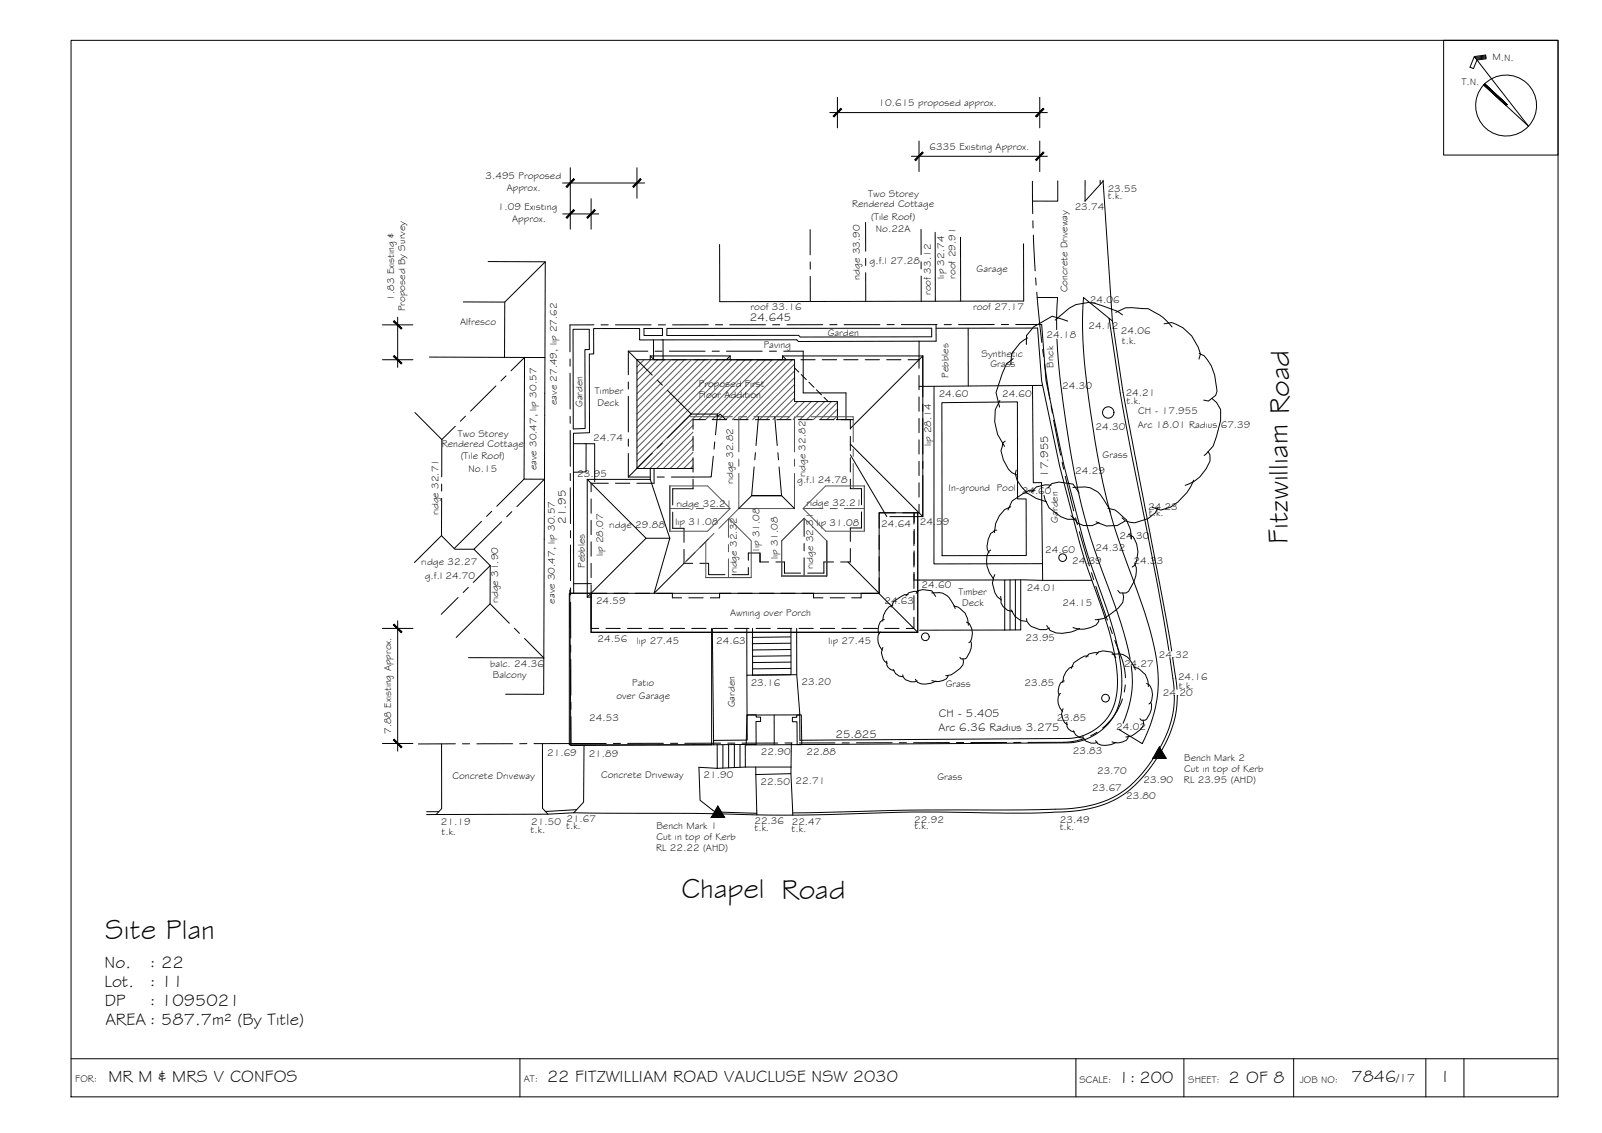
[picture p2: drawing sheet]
<svg xmlns="http://www.w3.org/2000/svg" width="420mm" height="297mm" viewBox="0 0 420 297" stroke-linecap="round" stroke-linejoin="round" font-family="sans-serif">
<!-- layer: BORDER -->
<g fill="none" stroke="#000" stroke-width=".26">
<path d="M18.6 10.6h390v277h-390zM378.6 10.6h30v30.1h-30zM386.7 14.8l2.9-.4 .2 1-2.4 .3-1 2.3-.9-.4 1.2-2.8 14.2 18.3-11.7-10.8M389.7 14.7l-2.9 .4M389.7 14.9l-2.7 .4M389.7 15.2l-2.5 .3M389.4 22l5.9 5.4M18.6 277.6h390M136.4 277.6v10M282.2 277.6v10M310.5 277.6v10M339.3 277.6v10"/>
<path d="M374 277.6v10M383.9 277.6v10"/>
<circle cx="395" cy="27.7" r="8"/>
</g>
<!-- layer: EXISTING -->
<g fill="none" stroke="#000" stroke-width=".26">
<path d="M277.4 47.4v5.3h-6.6M284.6 47.3v5.4l4.7-5.2M288.5 47.3l.1 1M289.3 47.2v.3M289.3 47.5l2.4 36.7 2.8 18.7 10.3 53.4 2.5 14.4M128 68.6h15l-.1 25.1M245.3 60.9v18.1M251.9 62.2l.1 16.8M268.4 63.9l.1 15-79.7 .2-.1-15M272 78h5.4l-.3 8.4M112.6 93.6l30.3 .1-.3 78.8M137.6 93.7l-.2 31.9h5.4"/>
<path d="M150.3 86.3h4.2l.1 5.3-1.2 .1 .1 20.6-3.1 .2zM168.9 86.1h4.8v1.9h-4.8zM171.4 89.1v5.2M171.5 94.3h2.9M173.9 89.1v5.2M174.9 86.1h69.5v2.2l-34.5 .1-.4-.5-34.6 .1zM176.3 94.3h3.7M181.9 94.3h3.8M187.5 94.3h3.8M191.5 93.3v1M193.2 94.3h3.7M198.8 94.3h3.7"/>
<path d="M204.4 94.3h3.8M210 94.3h3.8M215.7 94.3h3.7M221.3 94.3h3.7M226.9 94.3h3.8M232.5 94.3h3.8M238.2 94.3h2.8M241 94.3v2.3M241 98.4v3.8M241.1 89.4l-.1 4.9M245.5 85.1v4.3l-36.1 .1-.4-.4h-41.2v-3h-12.1v6.7h-1.1v20.6l-4.2 .2 .1 41.9M245.5 86.1l26.6-.1 1.1 13.8a386.2 386.2 0 0 0 11.6 47.8 189.1 189.1 0 0 1 7.1 21.7 29.7 29.7 0 0 1 .4 15.2 13.4 13.4 0 0 1-12.2 9.1l-70.3 .5-.1-6.6"/>
<path d="M253.9 86v15.2M272.7 85.1h.5l1.1 14.6a417.6 417.6 0 0 0 11 45.7l.6 1.8a210.3 210.3 0 0 1 6.6 19.9 35.4 35.4 0 0 1 1.2 16.8 14.4 14.4 0 0 1-13.6 10.8l-71 .5-.1-6h-1.2v-1.1h1.2v-.6h.7l-.7-10.6-.1-12.1M277.2 88.9a262.3 262.3 0 0 0 7.9 49.1l3.5 10.5a156.8 156.8 0 0 1 7.6 23.1l.2 1.2M290.9 83.5a705.6 705.6 0 0 0 9.4 53.3l3.3 16.8 3 17M291.7 84.2l-7.5-6.2a117 117 0 0 0 1.3 26.2 223.9 223.9 0 0 0 6 31.3 357.8 357.8 0 0 0 8 23.1 59.4 59.4 0 0 1 4.3 21 36.2 36.2 0 0 1-4.2 15.4l-6.1-3.7 .1-.1M150.4 116.3h5.6v10M153.7 116.3v7.4l-3.3 .1M181.8 114.4v3.7M185 110h-3.2v2.5M186.8 110h3.8M192.5 110h3.7M198.1 110h3.7"/>
<path d="M203.7 110h3.8M209.3 110h3.8M215 110h3.7M219.4 110h4.4M223 110v2.5M223 114.4v3.7M241 104.1v3.7M241 109.7v3.7M241 115.3v3.8M245 101.3l-.1 46.5h28.5M247 105.6l19.8-.2 .1 25.4h2.2l.1 14.8-22.1 .1zM270.8 101.1l-29.7 .2"/>
<path d="M270.8 101.1l.2 25.4h2.2l.3 25.7M273.5 101l-2.7 .1M155 130.8v3.7M155 136.4v3.8M159.5 126.7h-4.5v2.2M161.4 126.7h3.8M171.5 122.8v3.9h-4.5M176.4 134.3v4.2h3v3.7M181.8 125.6v2.5h-5.4v4.3M181.8 120v3.8M223 125.6v2.5h2.9v4.2M223 120v3.8"/>
<path d="M225.9 134.2v4.2h-2.9v3.5M234.9 134.4h-4.3v4M239.7 134.4v3M239.7 139.3v3.7M239.8 138.8v3.7M239.8 134.5v2.4M241 132.2v2.2h-4.3M241 120.9v3.8M241 126.6v3.7M149.4 154.7l.3 40.7 37.5-.1-.4-30.5M149.7 155.5h9.4M155 155.5h-5.7v39.8h37.3v-30.5"/>
<path d="M155 153.3v11.5h2M155 142v3.8M155 147.7v3.7M155.1 153h-4.6M161 155.5h3.7M166.6 155.5h3.8M172.2 155.5h4.1v1.2h2.5M179.4 144v3.7h2.3M180.7 156.7h3.7M182.3 144.8l-2.3 2.3M183.6 147.7h2.3v3h4.2M185.9 141.2l-2.3 2.3"/>
<path d="M191.7 155.5h-3v1.2h-2.4M193.6 155.5h3.7M196.3 146.9v-1.9h3v2.3h2.3M196.3 148.8v1.9h-4.3M199.2 155.5h3.7M203.5 147.3h2.2v3h4.3M204.8 155.5h3.7M210.4 155.5h3v1.2h2.4M217.7 156.7h3.8M218.6 147.3h-2.5v3h-4.3M223 143.8v3.5h-2.5M230.6 151.5v4h-4.8v1.2h-2.4"/>
<path d="M230.6 140.3v3.8M230.6 145.9v3.8M239.7 156.2v3.7M239.7 150v4.3M239.7 144.4v4.3M263.5 152.1h-23.8M264.9 152v13.2M266.3 152v13.2M267.7 152v13.1l-4.2 .1M273.5 152.2l-10-.1v13.1M286.4 152.1l-12.9 .1M122.9 172.4l19.7 .1v9.5h-10"/>
<path d="M158.9 164.8h3.8M164.6 164.8h3.7M170.2 164.8h3.7M175.8 164.8h3.7M181.4 164.8h3.8M187.1 164.8h3.7M192.7 164.8h3.7M195.9 164.8v12.2M197.4 164.8v12.2l10.1-.1-.1-12.1M198.3 164.8h3.7M203.9 164.8h3.8M207.3 167l-10 .1"/>
<path d="M207.4 168.6l-10.1 .2M207.4 170.3l-10.1 .1M207.4 171.9l-10.1 .2M207.4 173.6l-10.1 .1M207.4 175.2l-10 .2M209 176.9l-13.1 .1 .1 17-8.8 .1M209.6 164.8h3.7M215.2 164.8h3.7M220.8 164.8h3.7M226.4 164.8h3.8M232.1 164.8h3.7M239.7 161.8v3h-2"/>
<path d="M263.5 165.2h-22.3M296.7 174.6a27.1 27.1 0 0 1-2.1 15M306.8 172.5l1.1 8.2M307.5 172.4l.9 5.4M308.4 177.8l.3 2.9M115.8 195v17l-1.4 1.5M142.3 195v16.9l1.4 1.6M153.2 195.4l-.1 14.9-2.6 2.8M188.1 195.3v6.1l-4.8-.2 .3 8.6 3.3 2.6M189.6 195.2v6.2M191.1 195.2v6.1M192.6 195.2v6"/>
<path d="M194.1 195.2v6M195.5 195.2v5.9M195.9 187.5l14.2-.1 .2 7.8-14.6 .1zM195.9 187.4h2.4v.6h1.2v1.1l-1.2 .1v5.9l-11.1 .2M203 187.4l.1 7.9M207.5 194.8l-.1 8 .5 10.9M308 182.3a27.6 27.6 0 0 1-5.7 16.8 25.7 25.7 0 0 1-12.1 10.8 35.5 35.5 0 0 1-13.5 2.2l-8.6 .2a1383.1 1383.1 0 0 0-60.2 .8M308.8 182.3a27.6 27.6 0 0 1-5 15.9 29.2 29.2 0 0 1-11.9 11.7 35.7 35.7 0 0 1-15.9 3.1l-5.8 .2-8.7-.1a545.2 545.2 0 0 0-43.9 .4 557.7 557.7 0 0 1-35.5-.3l-31.6-.1M111.9 212.8h3.2M114.4 213.5l-2.5 .1M150.5 213.1l-6.8 .4h-29.3M151.2 212.3l-8.2 .4"/>
<path d="M187.6 212.9l10.9 .3M195.5 201.1l-7.4 .3M195.5 201.1h12.1M198.2 201.1v2M198.2 203.1l.3 10.5M207.4 202.8l-9.2 .3"/>
</g>
<!-- layer: BOUNDARY -->
<g fill="none" stroke="#000" stroke-width=".26">
<path d="M270.8 47.5l.1 8.5M270.9 57.9v1.9M271 61.6l.5 9.4M271.6 72.9l.1 1.8M271.9 76.6l.8 8.5M149.5 97.9v9.3M149.5 94.1v1.9M155.8 85.2h-6.3v7.1M157.6 85.2h1.9M161.4 85.2h9.4M172.6 85.2h1.9M185.8 85.1l-9.4 .1"/>
<path d="M187.6 85.1h1.9M191.4 85.1h9.4M202.6 85.1h1.9M215.8 85.1h-9.4M217.6 85.1h1.9M221.4 85.1h9.4M232.6 85.1h1.9M236.4 85.1h9.4M247.6 85.1h1.9M260.8 85.1h-9.4M262.6 85.1h1.9M266.4 85.1h6.3"/>
<path d="M272.7 85.1l.5 4.7M273.5 91.6l.2 1.9M273.9 95.3l1.5 9.3M149.5 109.1v1.9M149.5 112.9l.1 9.4M275.7 106.5l.3 1.8M276.3 110.1l1.9 9.2M149.6 127.9v9.4M149.6 124.1v1.9M149.6 139.1v1.9M278.6 121.2l.4 1.8M279.4 124.8l2.2 9.1"/>
<path d="M282.1 135.8l.5 1.8M283.1 139.4l2.6 9M149.6 142.9v9.3M149.6 154.1l.1 1.9M149.7 157.9v9.4M286.3 150.1l.5 1.8M287.4 153.7l3 8.9M149.7 169.1v1.9M149.7 172.9v9.4M291.1 164.4l.6 1.7M292.4 167.9l1.6 4.4a16.4 16.4 0 0 1 1.2 5.4M295.1 179.6l-.2 1.8"/>
<path d="M119.4 195h-9.7M121.3 195h1.9M134.4 195h-9.3M138.2 195h-1.9M149.7 187.9v7M149.7 184.1v1.9M159 194.9l-19 .1M162.7 194.9h-1.8M174 194.9h-9.4M175.9 194.9h1.8M189 194.8l-9.4 .1M190.9 194.8h1.8"/>
<path d="M204 194.8h-9.4M205.9 194.8h1.8M219 194.8h-9.4M220.9 194.8h1.8M234 194.7h-9.4M235.9 194.7h1.8M249 194.7h-9.4M250.9 194.7h1.8M264 194.7h-9.4M267.7 194.6l-1.8 .1M284.3 193.6a16.4 16.4 0 0 1-5.4 1h-9.3M287.7 192l-1.7 .9"/>
<path d="M294.4 183.2a16.4 16.4 0 0 1-5.2 7.7"/>
</g>
<!-- layer: ROOFPLAN EXIST. -->
<g fill="none" stroke="#000" stroke-width=".26">
<path d="M227 58.3v7.6M121.5 79.2h10.9M143 68.6l-10.6 10.6-.1 14.5M212.5 60.2v6.6M212.5 72.4v6.7M212.5 68.7v1.9M227 71.5l.1 7.5M227 67.7v1.9M241.6 60.1v6.7M241.6 68.6v1.9M241.6 72.4v6.6M132.7 98.5l-1.3 1.4"/>
<path d="M137.6 93.7l-3.6 3.5M170.5 93.3h21l-1 1M170.5 93.3v1M170.5 93.3l1 1M205.2 93.3h36.8M205.2 93.3v1h-13.7M205.2 93.3l1.1 1M208.4 96.5l1.1 1.1M210.1 98.2l1.4 1.3M242 93.3v42.1l-19-19M242 93.3l-19 19M108.8 108.2l7.1 7v9.8"/>
<path d="M119.4 111.8l-3.5 3.4M122.1 109.1l-1.4 1.3M130.1 101.2l-6.7 6.6M212.1 100.2l1.4 1.3M214.1 102.2l1.3 1.3M216.1 104.2l1.1 1.1M223 119.2l9.6 16.2M115.8 130.7v9.7M115.8 126.9v1.9M126.3 136.7l-7.2 7.1M129 134l-1.4 1.4M131.6 136.8l-7.3 7.2 4.3 4.3"/>
<path d="M134.2 134.1l-1.3 1.4M137.4 125.6l-7.1 7.1M142.8 125.6l-7.2 7.2M154 125.7l15.4 15.4-15.4 15.4M154 125.7h16.5M154 125.7v30.8M170.5 122.8v2.9M170.5 125.7l5.2 15.4M175.7 127.4v11.9M242 124.7v10.7h-8.6M115.8 140.4l3.5 3.6h5M115.8 140.4l-7.1 7.1"/>
<path d="M120.1 156.6l-4.4 4.5M122.8 154l-1.3 1.3M128.5 158.3l-8.9 8.8M128.6 148.3l-.1 10 5.1 5.1M128.6 148.3l-4.5 4.4M154 156.5h1M155 155.5h75.6v-21.1h10.1v31.4h-85.7zM169.4 141.1h6.3M175.7 141.1l-4.2 14.4 7.9-7.8M185.1 151.4h11.9M216.8 141.8v9.2h-11.8v-3.7M222.4 147.3l8.2 8.2"/>
<path d="M230.5 155.5l10.2 10.3M134.9 164.7l1.3 1.3M137.6 167.4l5 5.1"/>
</g>
<!-- layer: TEXT -->
<path d="M186.9 212.4l1.4 1v-.6" fill="none" stroke="#000" stroke-width=".26"/>
<!-- layer: VEGSPREAD -->
<g fill="none" stroke="#000" stroke-width=".26">
<path d="M265.7 94l-1.7 1.4-1.1 2.5-1.7 5 1 3.8M269.5 88.6l-2 1.4-2.2 2.7-.2 2.9M280 84.2l-4.1-1.3-4.8 2.8-1.9 2.3v2.3M292.6 81.9l2.6-1.2 6 .2a15.8 15.8 0 0 1 5.7 4.2l.5 .6M294.4 82.6l-1.4-1-3.7-1.4a8.9 8.9 0 0 0-8.9 .6l-3.7 3.1M305.3 84.9l2-.3a10.8 10.8 0 0 1 7.5 8.2l-.3 1.3M314.5 92.7l1.3 .6a12.8 12.8 0 0 1 3.4 9.2l-.4 1.1-1.9 1.5-1.2-.2M262.2 105l-1.2 2.4-.1 3.2 .7 3.3 1.9 3.1M263.6 115.6l-.6 .6-.5 2 .7 2.4 1.3 2.4 .9 .9 1.3 .6M316.9 118.4l.4 .8 .1 1.7a9.9 9.9 0 0 1-6.6 6.3M317.8 104.5l1.3 1 1 1.9v2.9l-1.9 6.6-2.4 2.5M261.4 139h-.5l-1.1 .9-.6 1.5-.3 1.8 .1 .9 .4 .8"/>
<path d="M265.1 132.9l-1.6 .7-1.4 1.6-1 2.1-.3 2.4M266.5 123.2l-.2 1.1a10 10 0 0 0 8.2 7.3M271.5 128.5h-1.5l-4.6 2.8-1 2.4M273.8 129.9l.3 1.2 1 2 3.1 2.4 1.8 .6h2M274.8 128l1-1.2 1.9-.4 3.7 .5 1.6 2.4M275.7 127.2l-1.6-.1-2.3 .6-1.3 1.4M280.9 135.2l1.7 1.9 1.5 .7h2.3l1.9-.8M281.4 127.8l3.2-.1a5.8 5.8 0 0 1 4.9 3.3l1.4 2.3 .3 1M290.6 133.3l1.8 .4 .9 .6 2.1 2 .5 1a7.7 7.7 0 0 1 .8 4M295 136.6l-2 1.2-2.8 .1-2.7-1.1M303.7 133.1l-.7 1.4-1.9 1.5-3.5 1.1-2.5-.6-.8-.7M313.1 125.9a13.9 13.9 0 0 1-6.2 7.1l-2.5 .7-2.2-.7"/>
<path d="M234.2 158.6a4.3 4.3 0 0 0-2.7 4.2M238.2 155.9h-1l-2.8 1.8-.7 1.4M240.3 155.6l.6-.8 1.2-.2 2.3 .3 1 1.5M240.8 155.1a3.2 3.2 0 0 0-3.2 1.1M244.4 155.4a4.2 4.2 0 0 1 5 2.1l1.1 2M250.1 158.9a5 5 0 0 1 3.9 5M259.8 144.2l-.5 .4a6.6 6.6 0 0 0 1.3 7.2M260.9 150.6a5 5 0 0 0 1.7 6.7M262.4 156.4l.1 .6a3.1 3.1 0 0 0 3.1 3.3M265.2 159.9a4.1 4.1 0 0 0 4 3M294.5 155.5l.2 1-.2 1.4-1.2 1.5-3.8 2.8-2.3 .3M296 140.1l1.1 .6a7.3 7.3 0 0 1 .6 7.4l-.8 .6"/>
<path d="M297.6 147.9a5.1 5.1 0 0 1-.2 4.6l-1.4 2.5-.7 .5h-1.6l-.5-.7M230.9 165.7a2.93 2.93 0 0 0-.2 3.8l.7 1M231.6 169.7a3.1 3.1 0 0 0 1.1 4.2M231.9 162.4a2.27 2.27 0 0 0-1.6 2.7l.3 1.1M232.5 173.3a2.05 2.05 0 0 0 2 2.5M234.3 175.5a2.58 2.58 0 0 0 2.5 1.9M236.8 176.9v.5a2.74 2.74 0 0 0 3.7 1.1M240.1 178.1a2.09 2.09 0 0 0 2.5 1.3l1.5-.3 1.4-.5M248.7 177.1l-.1 .4a3.6 3.6 0 0 1-4.2 .9M252.5 172.8l.2 .6-.2 .9-.7 .9-2.3 1.7-1.5 .2M253.5 163.1a3.3 3.3 0 0 1 1.3 4.3l-.2 .8-.5 .3M254.5 168a4.2 4.2 0 0 1-1.4 4.7l-1 .1-.4-.5"/>
<path d="M269.2 162.2l.1 .7a4.4 4.4 0 0 0 6 1.7M274.5 164l.9 1.3a7.9 7.9 0 0 0 7.8-.6M279.2 178.5a1.82 1.82 0 0 0-1.5 1.5l-.2 1.2 .4 1M281.4 174.7a4.3 4.3 0 0 0-2.6 4.2M285.4 172h-.9l-2.9 1.8-.6 1.4M287.5 171.7l.6-.8 1.2-.3 2.3 .4 1 1.5M288 171.2a3.2 3.2 0 0 0-3.2 1.1M288.2 162.4l-.1 .6-.6 .9a6.6 6.6 0 0 1-6.1 .6M291.6 171.5a4.2 4.2 0 0 1 5.1 2l1.1 2.1M297.4 174.9a4.9 4.9 0 0 1 3.8 5.1M300.7 179.2a2.87 2.87 0 0 1 1.6 2.9l-.5 2.1-.5 .4M278.1 181.8a2.9 2.9 0 0 0-.2 3.7l.7 1"/>
<path d="M278.8 185.8a3.1 3.1 0 0 0 1.1 4.2M279.8 189.4a2.08 2.08 0 0 0 1.9 2.5M281.5 191.6a2.58 2.58 0 0 0 2.5 1.9M284 193l.1 .5a2.74 2.74 0 0 0 3.7 1.1M287.3 194.2a2.07 2.07 0 0 0 2.6 1.2l1.4-.2 1.4-.6M295.9 193.1l-.1 .4a3.7 3.7 0 0 1-4.2 1M299.8 188.8v1.6a6.7 6.7 0 0 1-4.3 2.8h-.2M301.7 184.1a4.2 4.2 0 0 1-1.4 4.7h-1l-.3-.4"/>
<circle cx="290.7" cy="108.1" r="1.49"/>
<circle cx="278.7" cy="146.2" r="1.01"/>
<circle cx="242.7" cy="166.9" r="1.01"/>
<circle cx="289.9" cy="183" r="1.01"/>
</g>
<!-- layer: TEXT -->
<g fill="#000" stroke="#000" stroke-width=".26">
<path d="M304.1 195.8l1.7 3h-3.4zM302.4 198.8h3.4z"/>
<path d="M188.3 211.3l1.7 3h-3.4zM186.6 214.3h3.4z"/>
</g>
<!-- layer: HATCH -->
<g fill="none" stroke="#545454" stroke-width=".26">
<path d="M167.1 94.3v.1M168.9 94.3l-1.8 1.9M170.7 94.3l-3.6 3.7M172.5 94.3l-5.4 5.4M174.2 94.3l-7.1 7.2M176 94.3l-8.9 8.9M177.7 94.3l-10.6 10.7M179.5 94.3l-12.4 12.5M181.3 94.3l-14.2 14.3M183.1 94.3l-16 16M184.8 94.3l-17.7 17.8M186.6 94.3l-19.5 19.5"/>
<path d="M188.3 94.3l-21.2 21.3M190.1 94.3l-23 23.1M191.9 94.3l-24.8 24.9M193.7 94.3l-26.6 26.6M195.4 94.3l-28.3 28.4M197.2 94.3l-28.5 28.5M199 94.3l-15.7 15.7M200.7 94.3l-15.7 15.7M202.5 94.3l-15.7 15.7M204.3 94.3l-15.7 15.7M206 94.3l-15.7 15.7M207.8 94.3l-15.7 15.7"/>
<path d="M208.4 95.5l-14.5 14.5M208.4 97.3l-12.8 12.7M208.4 99l-11 11M181.8 111.5l-11.3 11.3M181.8 113.3l-9.6 9.5M181.8 115l-7.8 7.8M181.8 116.8l-6 6M181.8 118.6l-4.3 4.2M208.4 100.8l-9.2 9.2M208.4 102.6l-7.5 7.4M208.4 104.3l-5.7 5.7M209.2 105.3l-4.7 4.7"/>
<path d="M211 105.3l-4.8 4.7M212.8 105.3l-4.8 4.7M214.5 105.3l-4.7 4.7M216.3 105.3l-4.8 4.7M218.1 105.3l-4.8 4.7M219.6 105.5l-4.5 4.5M219.6 107.2l-2.7 2.8M219.6 109l-1 1M181.8 120.3l-2.5 2.5M181.8 122.1l-.7 .7"/>
</g>
<!-- layer: NEWWORK -->
<path d="M219.6 110v-4.7h-11.2v-11h-41.3v28.5h14.7" fill="none" stroke="#000" stroke-width=".26"/>
<!-- layer: ROOFPLAN NEW -->
<g fill="none" stroke="#000" stroke-width=".26">
<path d="M164.8 92.1v6.1M164.8 92.1h5.1M164.8 92.1l6.3 6.2M171.8 92.1h1.9M172.4 99.6l1.3 1.4M175.5 92.1h9.4M186.8 92.1h1.9M190.5 92.1h9.4M201.8 92.1h1.9M205.5 92.1h5.2v10.9h11.2v7M164.8 100.1v1.9M164.8 103.9v9.4"/>
<path d="M164.8 115.1v1.9M164.8 118.9v6.2M171.1 118.8l-6.3 6.3M173.7 116.2l-1.3 1.3M175 102.3l6.3 6.3M187.1 119.6l-.6 5.4-10.4 .1M187.5 115.9l-.2 1.8M187.6 114l.6-5.4h-6.9l-6.3 6.2M188.2 109.3l.7-.7 1.4 1.4M198.1 118.7l-.1 1.9M198.9 109.3l-.6 7.5M203.2 109.3l.6 7.5"/>
<path d="M204 118.7l.2 1.9M164.8 125.1h5.7M172.3 125.1h1.9M197.8 122.4l-.7 7.6h7.9M204.3 122.4l.7 7.6M205 130h-7.9l-3.3 3.3M205 130l3.4 3.3"/>
</g>
<!-- layer: ROOFPLAN EXIST. -->
<g fill="none" stroke="#545454" stroke-width=".26">
<path d="M181 109.3h11.1M193.8 109.3v9.2M194 109.3h1.8M197.7 109.3h9.4M208.4 109.3v9.2M209 109.3h1.8M212.7 109.3h11.1v6.6M223.8 117.8v1.8M175.7 127.4h9.9l5.9 5.9-5.9 6h-9.9zM175.7 133.3h5.1M182.7 133.3h1.8M186.4 133.3h5.1"/>
<path d="M187.2 139.8l-1.3 1.4M191.1 136v4.9M191.2 135.9l5.8 5.9v9.6h-11.9v-9.4M193.8 124.1v9.2h14.6v-9.2M193.8 133.3l-5.2 5.2M193.8 120.4v1.8M208.4 120.4v1.8M210.6 133.3l5.9-5.9h10.2v11.9h-10.2zM210.6 133.3h5.2M210.9 135.9v4.7v-4.7l-5.9 5.9M210.9 135.9l5.9 5.9v9.2h-11.8v-9.2M210.9 135.9l-5.9 5.9"/>
<path d="M217.7 133.3h1.9M221.5 133.3h5.2M223.8 121.5v6.6M226.7 127.4v11.9M184.6 142.5l-5.2 5.2M191.1 142.8v1.9M191.1 146.5v4.9M210.9 142.5v1.9M210.9 146.3v4.7"/>
</g>
<!-- layer: BORDER -->
<g fill="#000" stroke="#000" stroke-width=".26">
<path d="M389.2 22.3l5.9 5.4zM389.4 22l5.7 5.7-5.9-5.4z"/>
<path d="M389.4 22l5.7 5.7 .2-.3zM389.4 22l5.9 5.4z"/>
</g>
<!-- layer: DIMENSION -->
<g fill="none" stroke="#000" stroke-width=".26">
<path d="M217.6 29.5h57.1M219.6 25.5v8M241 37v8M272.7 25.5v8M272.7 37v8M147.6 48h21.4M147.6 56.1h9.4M149.6 44v8M149.6 52.1v8M155 52.1v8M167.1 44v8M239 41h35.7"/>
<path d="M100.3 94.3h8M100.3 85.2h8M104.3 83.2v13.1M100.3 164.8h8M104.3 162.8v34.1M100.3 194.9h8"/>
</g>
<!-- layer: 0 -->
<g fill="#000" stroke="#000" stroke-width=".26">
<path d="M220.5 28.4l-1.8 2.2 2-2zM218.5 30.4l2-2-1.8 2.2z"/>
<path d="M273.6 28.4l-2 2 .2 .2zM273.6 28.4l.2 .2-2 2z"/>
<path d="M150.5 55l-1.8 2.2 2-2zM150.5 55l-1.8 2.2-.2-.2z"/>
<path d="M150.5 46.9l-1.8 2.2 2-2zM150.5 46.9l-1.8 2.2-.2-.2z"/>
<path d="M153.9 57l.2 .2 1.8-2.2zM155.9 55l.2 .2-2 2z"/>
<path d="M166 48.9l.2 .2 1.7-2.2zM167.9 46.9l.3 .2-2 2z"/>
<path d="M241.9 39.9l-1.8 2.2 2-2zM239.9 41.9l2-2-1.8 2.2z"/>
<path d="M271.6 41.9l.2 .2 1.8-2.2zM273.6 39.9l.2 .2-2 2z"/>
<path d="M103.2 93.4l2.2 1.8-2-2zM103.2 93.4l2.2 1.8-.2 .2z"/>
<path d="M103.2 84.3l2 2 .2-.2zM103.2 84.3l.2-.2 2 2z"/>
<path d="M103.2 163.9l2 2 .2-.2zM103.2 163.9l.2-.2 2 2z"/>
<path d="M103.4 193.8l-.2 .2 2.2 1.8zM103.2 194l2.2 1.8-.2 .2z"/>
</g>
<g font-size="7.5">
<text x="337.8" y="142.5" transform="rotate(-90 337.8 142.5)">Fitzwilliam Road</text>
<text x="178.7" y="235.4">Chapel Road</text>
<text x="27.6" y="246.2">Site Plan</text>
</g>
<g font-size="4.5">
<text x="27.4" y="253.8">No.</text>
<text x="39.3" y="253.8">: 22</text>
<text x="27.4" y="258.8">Lot.</text>
<text x="27.5" y="263.8">DP</text>
<text x="39.3" y="258.8">: 11</text>
<text x="39.3" y="263.8">: 1095021</text>
<text x="27.7" y="268.8">AREA : 587.7m² (By Title)</text>
<text x="28.4" y="283.6">MR M &amp; MRS V CONFOS</text>
<text x="143.5" y="283.6">22 FITZWILLIAM ROAD VAUCLUSE NSW 2030</text>
<text x="293.4" y="283.9">1: 200</text>
<text x="322.2" y="283.9">2 OF 8</text>
<text x="354.4" y="283.8">7846</text>
<text x="378.5" y="283.6">I</text>
</g>
<text font-size="3.2" x="366.2" y="283.8">/17</text>
<g font-size="3">
<text x="196.7" y="84.1">24.645</text>
<text x="274.9" y="125" transform="rotate(-90 274.9 125)">17.955</text>
<text x="148.4" y="137.4" transform="rotate(-90 148.4 137.4)">21.95</text>
<text x="246.1" y="191.7">Arc 6.36 Radius 3.275</text>
<text x="246.3" y="188">CH - 5.405</text>
<text x="219.1" y="193.5">25.825</text>
</g>
<g font-size="2.6">
<text x="391.4" y="15.8" transform="rotate(1 391.4 15.8)">M.N.</text>
<text x="383.3" y="22.2" transform="rotate(2 383.3 22.2)">T.N.</text>
<text x="230.4" y="27.8">10.615 proposed approx.</text>
<text x="243.8" y="39.3">6335 Existing Approx.</text>
<text x="127.3" y="47">3.495 Proposed</text>
<text x="132.9" y="50">Approx.</text>
<text x="227.7" y="51.7">Two Storey</text>
<text x="290.5" y="50.3">23.55</text>
<text x="290.6" y="52.2">t.k.</text>
<text x="130.6" y="55.2">1.09 Existing</text>
<text x="134.3" y="58.1">Approx.</text>
<text x="223.5" y="54.3">Rendered Cottage</text>
<text x="228.5" y="57.7">(Tile Roof)</text>
<text x="281.9" y="55">23.74</text>
<text x="229.7" y="60.9">No.22A</text>
<text x="228.1" y="69.2">g.f.l 27.28</text>
<text x="256.1" y="71.4">Garage</text>
<text x="225.5" y="73.5" transform="rotate(-90 225.5 73.5)">ridge 33.90</text>
<text x="244.1" y="77.3" transform="rotate(-90 244.1 77.3)">roof 33.12</text>
<text x="247.7" y="73" transform="rotate(-90 247.7 73)">lip 32.74</text>
<text x="250.6" y="73.1" transform="rotate(-90 250.6 73.1)">roof 29.91</text>
<text x="280" y="76.7" transform="rotate(-90 280 76.7)">Concrete Driveway</text>
<text x="103.4" y="78.9" transform="rotate(-90 103.4 78.9)">1.83 Existing &amp;</text>
<text x="106.3" y="81.6" transform="rotate(-90 106.3 81.6)">Proposed By Survey</text>
<text x="196.9" y="81.1">roof 33.16</text>
<text x="255.2" y="81.4">roof 27.17</text>
<text x="285.8" y="79.3">24.06</text>
<text x="120.7" y="85.3">Alfresco</text>
<text x="217.1" y="88">Garden</text>
<text x="274.5" y="88.6">24.18</text>
<text x="285.5" y="86.2">24.12</text>
<text x="294" y="87.7">24.06</text>
<text x="200.3" y="91.1">Paving</text>
<text x="257.5" y="93.7">Synthetic</text>
<text x="294.2" y="90.3">t.k.</text>
<text x="183.3" y="101.4">Proposed First</text>
<text x="248.8" y="99" transform="rotate(-90 248.8 99)">Pebbles</text>
<text x="259.8" y="96.2">Grass</text>
<text x="276.3" y="96.4" transform="rotate(-90 276.3 96.4)">Brick</text>
<text x="146.1" y="106.2" transform="rotate(-90 146.1 106.2)">eave 27.49, lip 27.62</text>
<text x="152.8" y="106.7" transform="rotate(-90 152.8 106.7)">Garden</text>
<text x="156" y="103.4">Timber</text>
<text x="156.7" y="106.3">Deck</text>
<text x="183.3" y="104.3">Floor Addition</text>
<text x="246.2" y="104.1">24.60</text>
<text x="262.8" y="104">24.60</text>
<text x="278.6" y="102.1">24.30</text>
<text x="295.2" y="103.8">24.21</text>
<text x="295.5" y="106">t.k.</text>
<text x="287.3" y="112.7">24.30</text>
<text x="298.4" y="112.3">Arc 18.01 Radius 67.39</text>
<text x="298.5" y="108.5">CH - 17.955</text>
<text x="115.9" y="117.1">Rendered Cottage</text>
<text x="120.1" y="114.4">Two Storey</text>
<text x="155.6" y="115.6">24.74</text>
<text x="244.2" y="117" transform="rotate(-90 244.2 117)">lip 28.14</text>
<text x="120.8" y="120.4">(Tile Roof)</text>
<text x="122.9" y="123.6">No.15</text>
<text x="140.7" y="123.3" transform="rotate(-90 140.7 123.3)">eave 30.47, lip 30.57</text>
<text x="151.4" y="125">23.95</text>
<text x="211.3" y="125" transform="rotate(-90 211.3 125)">ridge 32.82</text>
<text x="282" y="124.3">24.29</text>
<text x="289.2" y="120.1">Grass</text>
<text x="192.3" y="126.9" transform="rotate(-90 192.3 126.9)">ridge 32.82</text>
<text x="209.1" y="126.7">g.f.l 24.78</text>
<text x="248.8" y="128.8">In-ground Pool</text>
<text x="268" y="129.5">24.60</text>
<text x="115" y="135" transform="rotate(-90 115 135)">ridge 32.71</text>
<text x="177.2" y="137.7">lip 31.08</text>
<text x="177.4" y="132.8">ridge 32.21</text>
<text x="211.5" y="132.7">ridge 32.21</text>
<text x="214.2" y="137.8">lip 31.08</text>
<text x="241.2" y="137.7">24.59</text>
<text x="277.5" y="137" transform="rotate(-90 277.5 137)">Garden</text>
<text x="301.1" y="133.6">24.23</text>
<text x="301.3" y="135.2">t.k.</text>
<text x="159.7" y="138.4">ridge 29.88</text>
<text x="231.1" y="138.1">24.64</text>
<text x="293.6" y="141.4">24.30</text>
<text x="110.5" y="148">ridge 32.27</text>
<text x="153.4" y="148.9" transform="rotate(-90 153.4 148.9)">Pebbles</text>
<text x="158.2" y="145.9" transform="rotate(-90 158.2 145.9)">lip 28.07</text>
<text x="199.2" y="144.3" transform="rotate(-90 199.2 144.3)">lip 31.08</text>
<text x="204" y="146.6" transform="rotate(-90 204 146.6)">lip 31.08</text>
<text x="213.3" y="149" transform="rotate(-90 213.3 149)">ridge 32.31</text>
<text x="274.1" y="145">24.60</text>
<text x="281.2" y="148">24.39</text>
<text x="287.3" y="144.4">24.32</text>
<text x="297.3" y="147.8">24.33</text>
<text x="111.4" y="151.9">g.f.l 24.70</text>
<text x="193.3" y="150.3" transform="rotate(-90 193.3 150.3)">ridge 32.32</text>
<text x="241.7" y="154.1">24.60</text>
<text x="269.3" y="154.8">24.01</text>
<text x="130.7" y="158.1" transform="rotate(-90 130.7 158.1)">ridge 31.90</text>
<text x="145.5" y="158.2" transform="rotate(-90 145.5 158.2)">eave 30.47, lip 30.57</text>
<text x="156.3" y="158.3">24.59</text>
<text x="191.5" y="161.5">Awning over Porch</text>
<text x="232" y="158.4">24.63</text>
<text x="251.4" y="156.1">Timber</text>
<text x="252.4" y="158.9">Deck</text>
<text x="278.7" y="159">24.15</text>
<text x="269" y="168">23.95</text>
<text x="156.7" y="168.2">24.56</text>
<text x="167" y="168.9">lip 27.45</text>
<text x="187.8" y="168.9">24.63</text>
<text x="217.3" y="168.8">lip 27.45</text>
<text x="303.9" y="172.5">24.32</text>
<text x="128.6" y="174.9">balc. 24.36</text>
<text x="129.3" y="177.7">Balcony</text>
<text x="165.8" y="179.7">Patio</text>
<text x="196.9" y="179.8">23.16</text>
<text x="210.2" y="179.7">23.20</text>
<text x="268.7" y="179.8">23.85</text>
<text x="294.8" y="174.8">24.27</text>
<text x="309" y="178.4">24.16</text>
<text x="161.7" y="183.2">over Garage</text>
<text x="192.7" y="185.5" transform="rotate(-90 192.7 185.5)">Garden</text>
<text x="248" y="180">Grass</text>
<text x="305" y="182.6">24.20</text>
<text x="309.2" y="180.7">t.k.</text>
<text x="154.5" y="189">24.53</text>
<text x="277.1" y="189">23.85</text>
<text x="292.7" y="191.5">24.02</text>
<text x="102.6" y="192.5" transform="rotate(-90 102.6 192.5)">7.88 Existing Approx.</text>
<text x="199.5" y="198">22.90</text>
<text x="281.4" y="197.6">23.83</text>
<text x="143.5" y="198.3">21.69</text>
<text x="154.4" y="198.5">21.89</text>
<text x="184.5" y="204">21.90</text>
<text x="211.5" y="198">22.88</text>
<text x="287.7" y="202.9">23.70</text>
<text x="310.6" y="199.5">Bench Mark 2</text>
<text x="310.6" y="202.5">Cut in top of Kerb</text>
<text x="118.7" y="204.3">Concrete Driveway</text>
<text x="157.7" y="204.1">Concrete Driveway</text>
<text x="199.4" y="205.9">22.50</text>
<text x="208.7" y="205.6">22.71</text>
<text x="245.9" y="204.4">Grass</text>
<text x="286.4" y="207.4">23.67</text>
<text x="295.3" y="209.6">23.80</text>
<text x="299.9" y="205.3">23.90</text>
<text x="310.5" y="205.4">RL 23.95 (AHD)</text>
<text x="148.6" y="215.5">21.67</text>
<text x="197.9" y="216">22.36</text>
<text x="239.8" y="215.7">22.92</text>
<text x="278" y="215.7">23.49</text>
<text x="115.6" y="216.4">21.19</text>
<text x="115.8" y="218.8">t.k.</text>
<text x="139.2" y="218.3">t.k.</text>
<text x="139.3" y="216.3">21.50</text>
<text x="148.5" y="217.4">t.k.</text>
<text x="172.2" y="217.3">Bench Mark 1</text>
<text x="172.2" y="220.2">Cut in top of Kerb</text>
<text x="197.9" y="217.7">t.k.</text>
<text x="207.6" y="218.1">t.k.</text>
<text x="207.7" y="216.3">22.47</text>
<text x="239.8" y="217.3">t.k.</text>
<text x="277.9" y="217.6">t.k.</text>
<text x="172.1" y="223.1">RL 22.22 (AHD)</text>
<text x="19.8" y="283.8">FOR:</text>
<text x="137.4" y="283.6">AT:</text>
<text x="283.1" y="283.9">SCALE:</text>
<text x="311.6" y="283.9">SHEET:</text>
<text x="340.9" y="283.9">JOB NO:</text>
</g>
</svg>
